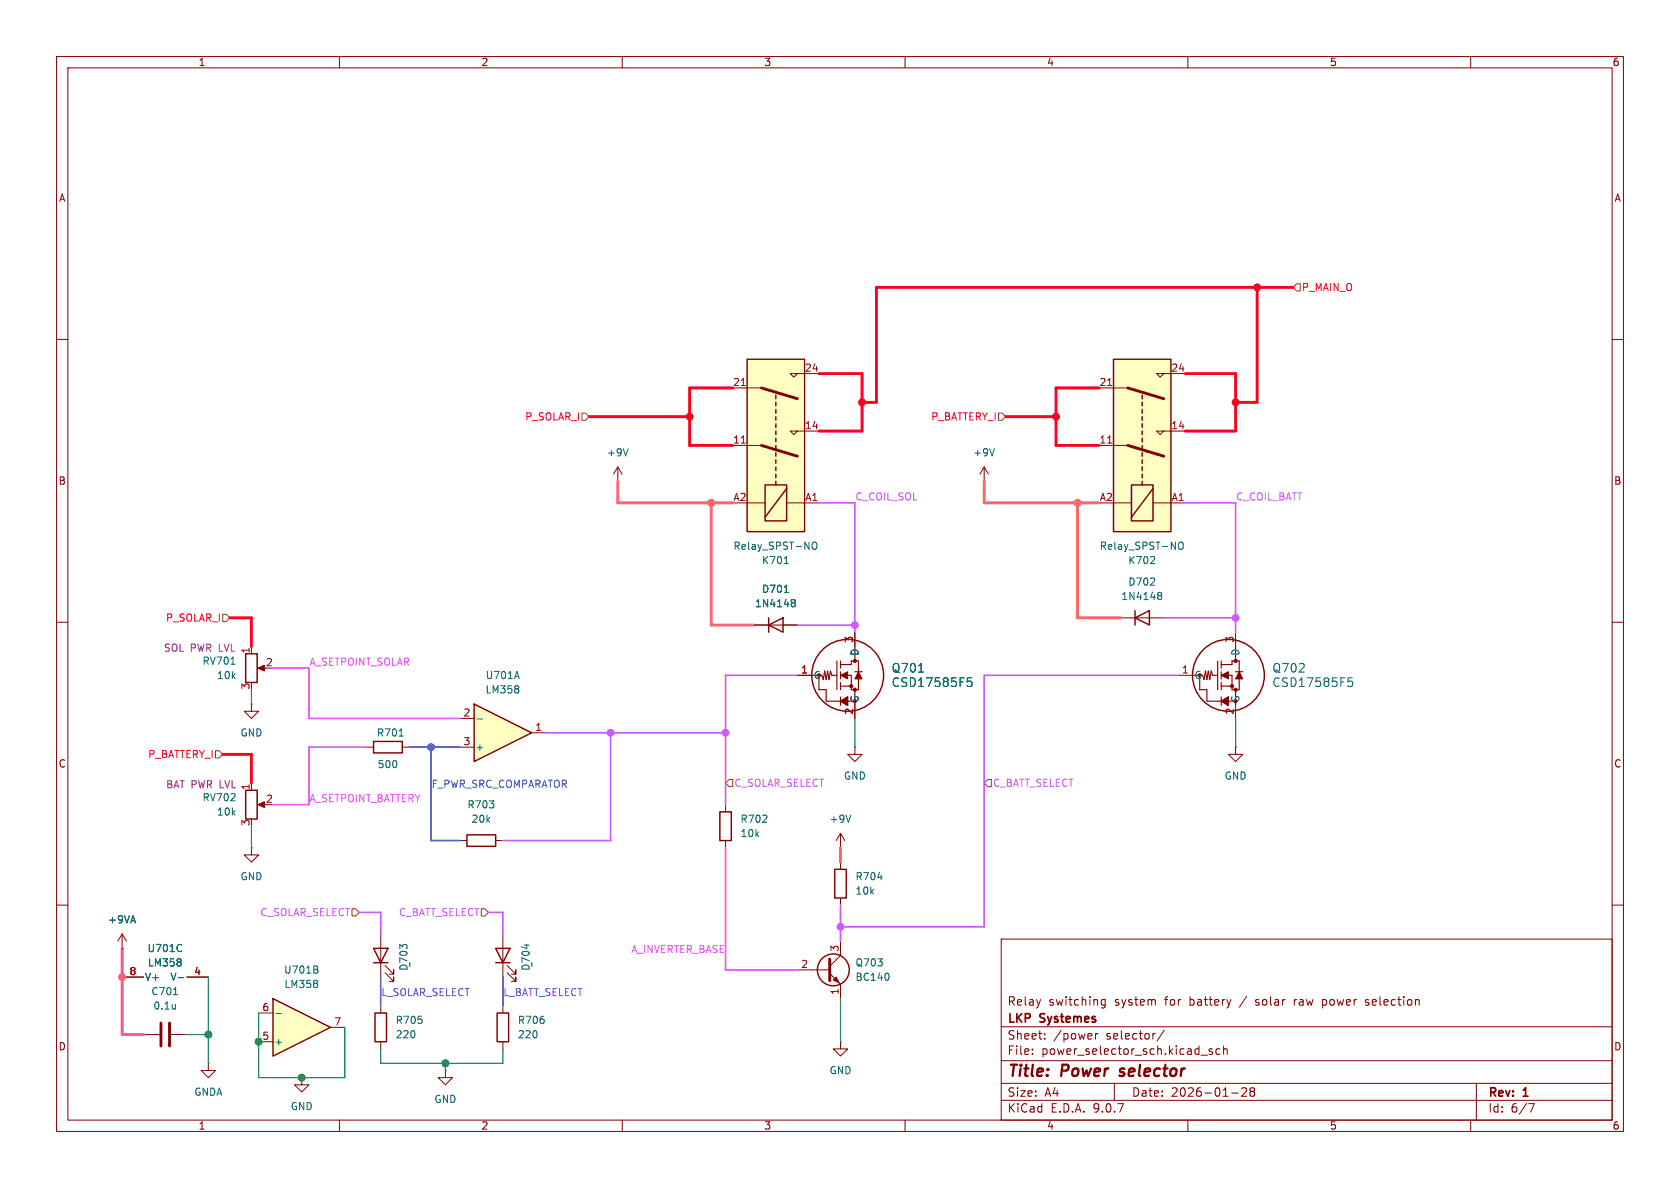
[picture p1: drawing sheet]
<svg xmlns="http://www.w3.org/2000/svg" width="297mm" height="210mm" viewBox="0 0 297 210" stroke-linecap="round" stroke-linejoin="round" font-family="sans-serif">
<g fill="none" stroke="#840000" stroke-width=".18">
<path d="M10 10h277v190h-277zM12 12h273v186h-273zM60 10v2M110 10v2M160 10v2M210 10v2M260 10v2M10 60h2M285 60h2M10 110h2M208.3 119.4h2.5M218.4 111.8v2.5"/>
<path d="M285 110h2M218.4 124.5v2.5M10 160h2M88.9 165.1v7.6M89.7 172l1.5 1.5v-.8v.8h-.8M89.7 170.7l1.5 1.5v-.7v.7h-.8M177 166h108v32h-108zM195.4 176.7v1.2l-.3 .3-.4-.1M195.4 176.8l-.4-.1-.3 .3v.4l.1 .2h.6M228.8 176.7v1M229 176.8l-.2 .2M233.8 177.6l.4 .1"/>
<path d="M233.8 176.7v1.5M234.2 176.7l-.4 .1M241.4 177.6l.4 .1M241.8 176.7l-.3 .1-.1 .1 .1 .2 .3 .1M285 160h2M53.3 190.5v1.3h1.3l-1.3 1.2-1.2-1.2h1.2M53.3 190.5h.1M60 198v2M110 198v2M160 198v2M177 194.5h108M177 191.5h108"/>
<path d="M177 187.5h108M177 181.5h108M182.5 186.3v.1M182.5 185.5v.1M184.7 183.6v.1M184.7 182.8v.1M193.7 182.7v1M194.1 182.7l-.3 .1-.1 .2M197 191.5v3M205.8 182.1l-1.3 2M210 198v2M212.3 186.5h1.2"/>
<path d="M214.3 185.5l-.3-.1-.3 .2 .1 .2 .5 .2v.3h-.6M215.7 185.5l-.5-.1-.2 .3v.4l.1 .2h.6M216.3 185.5l.2-.1 .4 .1 .1 .9M216.3 184.9v1.5M217.7 193.2h1.2M219.5 192.4l.6-.1 .2 .1 .1 .3-.9 1.1h.9M221.2 192.9l-.2-.2 .2-.4 .5 .1 .1 .2-.3 .3M221.2 192.9l-.2 .3v.5l.2 .1 .5-.1 .1-.2-.1-.4-.2-.2M221.2 192.9h.3M260 198v2M261 191.5v6.5M270.2 195.1h1l-.6 1.5"/>
</g>
<path d="M197.9 190.1l.2 .1M198.1 189l-.1 .3 .1 .1" fill="none" stroke="#840000" stroke-width=".4"/>
<g fill="none" stroke="#840000" stroke-width=".2">
<path d="M212.1 119.4v2.5h1.3v2.1h5M215.3 119.4h-.9l-.3-.8-.2 1.5-.3-1.5-.2 1.5-.3-1.5-.2 1.5M215.3 116.8v5.1M215.9 117.5h1.9v-.7h1.3v1.9M215.9 116.8v1.3M215.9 118.7v1.3M217.2 119.4h.6v2.5h1.3v-1.9M218.4 114.3v2.5M218.4 118.7h1.3M215.9 120.7v1.2M215.9 123.2v1.5M215.9 121.3h1.9"/>
<path d="M215.9 124l1.3-.8v1.5zM218.4 121.9v2.6"/>
</g>
<g fill="#840000" stroke="#840000" stroke-width=".18">
<path d="M215.9 124l1.3 .2z"/>
<path d="M215.9 124l1.3-.8v1.5z"/>
<path d="M215.9 119.4l1.3-.7v1.3z"/>
<path d="M219.1 118.7l.6 1.3h-1.3z"/>
<circle cx="217.8" cy="121.3" r=".28"/>
<circle cx="218.4" cy="116.8" r=".28"/>
<circle cx="218.4" cy="121.9" r=".28"/>
</g>
<g fill="none" stroke="#840000" stroke-width=".25">
<path d="M87.6 167.6h2.6l-1.3 2.6zM87.6 170.2h2.6"/>
<circle cx="217.2" cy="119.4" r="6.3"/>
</g>
<path d="M238.3 119.8h.8M238.3 120.5l.6-.1 .2 .3-.1 .6h-.7M93.1 166.9v.8" fill="none" stroke="#006464" stroke-width=".18"/>
<path d="M132.1 63.5h10.1v30.5h-10.1z" fill="#ffffc2"/>
<g fill="none" stroke="#840000" stroke-width=".25">
<path d="M132.1 63.5h10.1v30.5h-10.1zM137.2 69.9v.6M137.2 71.1v.7M137.2 72.4v.6M137.2 73.7v.6M137.2 74.9v.7M137.2 76.2v.6M137.2 77.5v.6M137.2 78.7v.7M135.3 85.7h3.8v6.4h-3.8zM137.2 80v.6M137.2 81.3v.6"/>
<path d="M137.2 82.6v.6M137.2 83.8v.7M137.2 85.1v.6M139.1 86.4l-3.8 5"/>
<circle cx="147.3" cy="171.4" r="2.82"/>
</g>
<path d="M129.5 78.7h5.1M129.5 68.6h5.1M141 76.2l-.7 .6-.6-.6h5.1M141 66l-.7 .7-.6-.7h5.1M132.1 88.9h3.2M139.1 88.9h5.7M141 171.5h5.7M146.7 172.1l1.9 1.9v2.5M148.6 166.4v2.5l-1.9 1.9M148.6 184.2v1.2h1.3l-1.3 1.3-1.3-1.3h1.3M148.6 184.2h.1" fill="none" stroke="#840000" stroke-width=".18"/>
<path d="M134.6 78.7l6.4 1.9M134.6 68.6l6.4 1.9M146.7 169.5v3.9" fill="none" stroke="#840000" stroke-width=".51"/>
<path d="M131.1 78.3h.7M131.1 68.2h.7" fill="none" stroke="#a90000" stroke-width=".18"/>
<path d="M138.6 99.6h.8M143.6 96l.3-.2a.43 .43 0 0 1 .5 .5v.4a.42 .42 0 0 1-.4 .4 .42 .42 0 0 1-.4-.4zM157 172.2l.2 .3-.2 .7" fill="none" stroke="#006464" stroke-width=".18"/>
<path d="M147.3 173.2l.5-.5 .5 1z" fill="#840000" stroke="#840000" stroke-width=".18"/>
<path d="M196.8 63.5h10.2v30.5h-10.2z" fill="#ffffc2"/>
<g fill="none" stroke="#840000" stroke-width=".25">
<path d="M196.8 63.5h10.2v30.5h-10.2zM201.9 69.9v.6M201.9 71.1v.7M201.9 72.4v.6M201.9 73.7v.6M201.9 74.9v.7M201.9 76.2v.6M201.9 77.5v.6M201.9 78.7v.7M200 85.7h3.8v6.4h-3.8zM201.9 80v.6M201.9 81.3v.6"/>
<path d="M201.9 82.6v.6M201.9 83.8v.7M201.9 85.1v.6M203.8 86.4l-3.8 5M135.9 110.5l2.5-1.3v2.6zM135.9 109.2v2.6M200.7 109.2l2.5-1.2v2.5zM200.7 108v2.5M82.5 147.6h5.1v2h-5.1zM127.3 143.5h2v5.1h-2zM147.6 153.7h2v5.1h-2z"/>
<circle cx="149.9" cy="119.4" r="6.3"/>
</g>
<g fill="none" stroke="#840000" stroke-width=".18">
<path d="M194.3 78.7h5.1M194.3 68.6h5.1M205.7 76.2l-.6 .6-.6-.6h5M205.7 66l-.6 .7-.6-.7h5M109.2 85.1h.1M109.2 82.6l-.7 1.2M109.2 82.6l.8 1.2M109.2 82.6v2.5M174 85.1h.1M174 82.6l-.8 1.2M174 82.6l.8 1.2M174 82.6v2.5"/>
<path d="M196.8 88.9h3.2M203.8 88.9h5.7M133.3 110.5h7.7M141 119.4h2.5M151.1 111.8v2.5M198.1 109.2h7.6M151.1 132.1v1.3h1.3l-1.3 1.2-1.2-1.2h1.2M151.1 132.1h.1M151.1 124.5v2.5M218.4 132.1v1.3h1.3l-1.3 1.2-1.2-1.2h1.2M218.4 132.1h.1M81.3 148.6h1.2"/>
<path d="M87.6 148.6h1.3M128.3 142.2v1.3M128.3 148.6v1.3M148.6 149.9h.1M148.6 147.3l-.8 1.3M148.6 147.3l.8 1.3M148.6 147.3v2.6M148.6 152.4v1.3M148.6 158.8v1.2"/>
</g>
<path d="M199.4 78.7l6.3 1.9M199.4 68.6l6.3 1.9" fill="none" stroke="#840000" stroke-width=".51"/>
<path d="M195.8 78.3h.7M195.8 68.2h.7" fill="none" stroke="#a90000" stroke-width=".18"/>
<g fill="none" stroke="#006464" stroke-width=".18">
<path d="M111 79.3l-.4 1.3M175.8 79.3l-.4 1.3M204 98.4l.1 .2v.3l-.7 .7h.7M208.5 95.9l.1-.1a.43 .43 0 0 1 .6 .5v.4a.42 .42 0 0 1-.4 .4 .42 .42 0 0 1-.5-.4v-.4zM138.6 104.7h.8M140 106.1l.4-.1 .1 .1 .1 .2-.2 .2M140 106.5h.1M140.1 106.5h.3M140.1 106.5l-.1 .1M140.4 106.5l.2 .3-.1 .3-.1 .2-.4-.1M162.4 118.8h.9M171 119.8h.8"/>
<path d="M204.8 105.2l.1 .1M204.8 104.8l.3-.1 .2 .1 .1 .2-.3 .3M204.9 105.3h.2M204.9 105.3h-.1M205.1 105.3l.3 .2-.1 .4-.2 .1-.3-.1M171 120.5l.5-.1 .3 .3-.1 .6h-.7M150.4 144.1l-.4 1.3M155.2 155.1h.8"/>
</g>
<g fill="none" stroke="#840000" stroke-width=".2">
<path d="M144.8 119.4v2.5h1.2v2.1h5.1M148 119.4h-.9l-.3-.8-.2 1.5-.3-1.5-.3 1.5-.2-1.5-.3 1.5M148 116.8v5.1M148.6 117.5h1.9v-.7h1.3v1.9M148.6 116.8v1.3M148.6 118.7v1.3M149.9 119.4h.6v2.5h1.3v-1.9M151.1 114.3v2.5M151.1 118.7h1.3M148.6 120.7v1.2M148.6 123.2v1.5M148.6 121.3h1.9"/>
<path d="M148.6 124l1.3-.8v1.5zM151.1 121.9v2.6"/>
</g>
<g fill="#840000" stroke="#840000" stroke-width=".18">
<path d="M148.6 124l1.3 .2z"/>
<path d="M148.6 124l1.3-.8v1.5z"/>
<path d="M148.6 119.4l1.3-.7v1.3z"/>
<path d="M151.8 118.7l.6 1.3h-1.3z"/>
<circle cx="150.5" cy="121.3" r=".28"/>
<circle cx="151.1" cy="116.8" r=".28"/>
<circle cx="151.1" cy="121.9" r=".28"/>
</g>
<path d="M83.8 124.5l10.2 5-10.2 5.1z" fill="#ffffc2"/>
<path d="M43.4 115.6h2.1v5.1h-2.1zM43.4 139.7h2.1v5.1h-2.1zM66 131.1h5.1v2h-5.1zM83.8 124.5l10.2 5-10.2 5.1zM66.3 179.1h2v5.1h-2zM87.9 179.1h2v5.1h-2z" fill="none" stroke="#840000" stroke-width=".25"/>
<g fill="none" stroke="#840000" stroke-width=".18">
<path d="M44.4 114.3v1.3M46 118.1h1M44.4 124.5v1.2h1.3l-1.3 1.3-1.2-1.3h1.2M44.4 124.5h.1M44.4 138.4v1.3M64.8 132.1h1.2M71.1 132.1h1.3M81.3 127h2.5M81.3 132.1h2.5M94 129.5h2.5M44.4 149.9v1.2h1.3l-1.3 1.3-1.2-1.3h1.2M44.4 149.9h.1"/>
<path d="M46 142.2h1M21.6 167.6h.1M21.6 172.7h3.8M21.6 165.1l-.8 1.3M21.6 165.1l.8 1.3M21.6 165.1v2.5M33 172.7h3.8M67.3 177.8v1.3M88.9 177.8v1.3M25.4 182.9h2.8M30.2 182.9h2.8M36.8 188v1.2h1.3l-1.3 1.3-1.2-1.3h1.2"/>
<path d="M36.8 188h.1M67.3 184.2v1.2M78.7 189.2v1.3h1.3l-1.3 1.3-1.2-1.3h1.2M78.7 189.2h.1M88.9 184.2v1.2"/>
</g>
<g fill="none" stroke="#006464" stroke-width=".18">
<path d="M40.8 117.4h.8M91.4 118.7l.4 1.3M70.6 130.1h.7M84.3 127.1h1M91.7 121.4v.3M91.7 121.9v.5M30.7 175.8h.7M31 177.5v.9M31 178.3h-.1M31.5 172.8h1M32 169.6v.3M32 170.2v.4"/>
<path d="M32 167l.1 .1M32.1 168.1l-.1 .1"/>
</g>
<g fill="#840000" stroke="#840000" stroke-width=".18">
<path d="M45.6 118.1l1.1-.5v1z"/>
<path d="M45.6 142.2l1.1-.5v1z"/>
</g>
<path d="M28.4 180.8v4.1M30 180.8v4.1" fill="none" stroke="#840000" stroke-width=".51"/>
<path d="M48.3 176.5l10.1 5.1-10.1 5.1z" fill="#ffffc2"/>
<path d="M48.3 176.5l10.1 5.1-10.1 5.1zM66 167.6h2.6l-1.3 2.6zM66 170.2h2.6" fill="none" stroke="#840000" stroke-width=".25"/>
<g fill="none" stroke="#840000" stroke-width=".18">
<path d="M133.3 110.5h2.6M138.4 110.5h2.6M141 119.4h2.5M151.1 111.8v2.5M151.1 124.5v2.5M21.6 167.6h.1M21.6 172.7h3.8M33 172.7h3.8M45.7 179.1h2.6M67.3 165.1v7.6M68.1 172l1.5 1.5v-.8v.8h-.8M68.1 170.7l1.5 1.5v-.7v.7h-.8"/>
<path d="M45.7 184.2h2.6M58.4 181.6h2.6"/>
</g>
<g fill="none" stroke="#006464" stroke-width=".18">
<path d="M138.6 104.7h.8M140 106.5h.1M140 106.1l.4-.1 .1 .1 .1 .2-.2 .2M140.1 106.5h.3M140.1 106.5l-.1 .1M140.4 106.5l.2 .3-.1 .3-.1 .2-.4-.1M162.4 118.8h.9M171 119.8h.8M171 120.5l.5-.1 .3 .3-.1 .6h-.7M31.5 172.8h1M32 169.6v.3M32 170.2v.4"/>
<path d="M32 167l.1 .1M32.1 168.1l-.1 .1M48.8 179.2h1M55.9 171.4l.3 .2v.3l-.2 .1M56 170.8l.2 .2-.2 .3M56.1 173.4v.3M56.1 174v.4"/>
</g>
<path d="M229.2 50.2h.7v1.2h-.7l-.6-.6zM102.9 73h.6l.6 .7-.6 .6h-.6zM176.5 73h.7l.6 .7-.6 .6h-.7zM39.4 108.6h.6l.6 .6-.6 .7h-.6zM38.1 132.7h.6l.7 .7-.7 .6h-.6zM128.9 137.8h.6v1.3h-.6l-.6-.7zM174.6 137.8h.7v1.3h-.7l-.6-.7zM62.2 160.7h.7l.6 .6-.6 .6h-.7zM85.1 160.7h.6l.7 .6-.7 .6h-.6z" fill="none" stroke="#725600" stroke-width=".18"/>
<path d="M44.4 121.9v2.6M151.1 127v5.1M218.4 127v5.1M44.4 146.1v3.8M36.8 172.7v15.3M45.7 179.1v11.4h15.3v-8.9M148.6 176.5v7.7M33 182.9h3.8M67.3 185.4v2.6h21.6v-2.6M78.7 188v1.2" fill="none" stroke="#009600" stroke-width=".2"/>
<path d="M144.8 88.9h6.3v22.9M209.5 88.9h8.9v22.9M141 119.4h-12.7v22.8M141 110.5h10.1M205.7 109.2h12.7M208.3 119.4h-34.3v44.4h-25.4M96.5 129.5h31.8M107.9 129.5v19.1h-19M63.5 161.3h3.8v3.8M86.4 161.3h2.5v3.8M148.6 160v6.4" fill="none" stroke="#ce5aff" stroke-width=".3"/>
<path d="M109.2 85.1v3.8h20.3M125.7 88.9v21.6h7.6M174 85.1v3.8h20.3M190.5 88.9v20.3h7.6M148.6 149.9v2.5" fill="none" stroke="#ff6866" stroke-width=".51"/>
<path d="M67.3 172.7v5.1M88.9 172.7v5.1" fill="none" stroke="#5f4aff" stroke-width=".3"/>
<path d="M222.2 50.8v20.3h-3.8M228.6 50.8h-73.7v20.3h-2.5M104.1 73.7h17.8M129.5 68.6h-7.6v10.1h7.6M144.8 66h7.6v10.2h-7.6M177.8 73.7h8.9M194.3 68.6h-7.6v10.1h7.6M209.5 66h8.9v10.2h-8.9M40.6 109.2h3.8v5.1M39.4 133.4h5v5" fill="none" stroke="#ff001a" stroke-width=".51"/>
<path d="M48.3 118.1h6.3v8.9h26.7M64.8 132.1h-10.2v10.1h-6.3M128.3 149.9v21.6h12.7" fill="none" stroke="#fd4dff" stroke-width=".3"/>
<path d="M72.4 132.1h8.9M76.2 132.1v16.5h5.1" fill="none" stroke="#0a52ff" stroke-width=".3"/>
<path d="M21.6 167.6v15.3h3.8" fill="none" stroke="#ff6283" stroke-width=".51"/>
<circle cx="21.6" cy="172.7" r=".61" fill="#ff6283" stroke="#ff6283" stroke-width=".18"/>
<g fill="#009600" stroke="#009600" stroke-width=".18">
<circle cx="36.8" cy="182.9" r=".61"/>
<circle cx="45.7" cy="184.1" r=".61"/>
<circle cx="53.3" cy="190.5" r=".61"/>
<circle cx="78.7" cy="188" r=".61"/>
</g>
<circle cx="76.2" cy="132.1" r=".61" fill="#0a52ff" stroke="#0a52ff" stroke-width=".18"/>
<g fill="#ff001a" stroke="#ff001a" stroke-width=".18">
<circle cx="152.4" cy="71.1" r=".61"/>
<circle cx="218.4" cy="71.1" r=".61"/>
<circle cx="186.7" cy="73.7" r=".61"/>
<circle cx="222.2" cy="50.8" r=".61"/>
<circle cx="121.9" cy="73.7" r=".61"/>
</g>
<g fill="#ff6866" stroke="#ff6866" stroke-width=".18">
<circle cx="190.5" cy="88.9" r=".61"/>
<circle cx="125.7" cy="88.9" r=".61"/>
</g>
<g fill="#ce5aff" stroke="#ce5aff" stroke-width=".18">
<circle cx="107.9" cy="129.5" r=".61"/>
<circle cx="151.1" cy="110.5" r=".61"/>
<circle cx="218.4" cy="109.2" r=".61"/>
<circle cx="128.3" cy="129.5" r=".61"/>
<circle cx="148.6" cy="163.8" r=".61"/>
</g>
<g font-size="2.8" fill="#840000">
<text x="178" y="190.9">Title:</text>
<text x="187.7" y="190.9">Power</text>
<text x="198.8" y="190.9">selector</text>
</g>
<g font-size="2.1" fill="#006464">
<text x="157.5" y="119.1">Q701</text>
<text x="224.8" y="119.1">Q702</text>
<text x="157.5" y="121.6">CSD17585F5</text>
<text x="224.8" y="121.6">CSD17585F5</text>
</g>
<g font-size="2.1" fill="#840000">
<text x="178" y="178">Relay</text>
<text x="185.4" y="178">switching</text>
<text x="197.1" y="178">system</text>
<text x="206.1" y="178">for</text>
<text x="210.6" y="178">battery</text>
<text x="219.6" y="178">/</text>
<text x="222.5" y="178">solar</text>
<text x="229.5" y="178">raw</text>
<text x="234.6" y="178">power</text>
<text x="242.4" y="178">selection</text>
<text x="178" y="184">Sheet:</text>
<text x="178" y="181.2">LKP</text>
<text x="184" y="181.2">Systemes</text>
<text x="186.2" y="184">/power</text>
<text x="195.6" y="184">selector/</text>
<text x="178" y="186.7">File:</text>
<text x="184.1" y="186.7">power_selector_sch.kicad_sch</text>
<text x="178" y="196.9">KiCad</text>
<text x="178" y="194.1">Size:</text>
<text x="184.7" y="194.1">A4</text>
<text x="185.7" y="196.9">E.D.A.</text>
<text x="193.3" y="196.9">9.0.7</text>
<text x="200" y="194.1">Date:</text>
<text x="207" y="194.1">2026-01-28</text>
<text x="263" y="194.3">Rev:</text>
<text x="263" y="196.9">Id:</text>
<text x="267.1" y="196.9">6/7</text>
<text x="269.4" y="194.3">1</text>
</g>
<g font-size="1.8" fill="#840000">
<text x="35" y="11.9">1</text>
<text x="85" y="11.9">2</text>
<text x="135" y="11.9">3</text>
<text x="185" y="11.9">4</text>
<text x="235" y="11.9">5</text>
<text x="285" y="11.9">6</text>
<text x="10.3" y="35.9">A</text>
<text x="285.3" y="35.9">A</text>
<text x="10.3" y="85.9">B</text>
<text x="285.3" y="85.9">B</text>
<text x="10.3" y="135.9">C</text>
<text x="285.3" y="135.9">C</text>
<text x="10.3" y="185.9">D</text>
<text x="285.3" y="185.9">D</text>
<text x="35" y="199.9">1</text>
<text x="85" y="199.9">2</text>
<text x="135" y="199.9">3</text>
<text x="185" y="199.9">4</text>
<text x="235" y="199.9">5</text>
<text x="285" y="199.9">6</text>
</g>
<g font-size="1.8" fill="#ff001a">
<text x="230.1" y="51.7">P_MAIN_O</text>
<text x="92.7" y="74.5">P_SOLAR_I</text>
<text x="164.5" y="74.5">P_BATTERY_I</text>
<text x="29.2" y="110.1">P_SOLAR_I</text>
<text x="26.1" y="134.2">P_BATTERY_I</text>
</g>
<g font-size="1.8" fill="#a90000">
<text x="142.2" y="65.8">24</text>
<text x="207" y="65.8">24</text>
<text x="129.5" y="68.3">21</text>
<text x="194.3" y="68.3">21</text>
<text x="142.2" y="75.9">14</text>
<text x="207" y="75.9">14</text>
<text x="129.5" y="78.5">11</text>
<text x="194.3" y="78.5">11</text>
<text x="129.6" y="88.6">A2</text>
<text x="142.3" y="88.6">A1</text>
<text x="194.3" y="88.6">A2</text>
<text x="207" y="88.6">A1</text>
<text x="150.9" y="113.7" transform="rotate(-90 150.9 113.7)">3</text>
<text x="218.2" y="113.7" transform="rotate(-90 218.2 113.7)">3</text>
<text x="44.2" y="115.6" transform="rotate(-90 44.2 115.6)">1</text>
<text x="46.9" y="117.9">2</text>
<text x="141.5" y="119.1">1</text>
<text x="208.8" y="119.1">1</text>
<text x="44.2" y="122" transform="rotate(-90 44.2 122)">3</text>
<text x="81.8" y="126.7">2</text>
<text x="81.8" y="131.8">3</text>
<text x="94.5" y="129.3">1</text>
<text x="150.9" y="126.4" transform="rotate(-90 150.9 126.4)">2</text>
<text x="218.2" y="126.4" transform="rotate(-90 218.2 126.4)">2</text>
<text x="44.2" y="139.8" transform="rotate(-90 44.2 139.8)">1</text>
<text x="46.9" y="142">2</text>
<text x="44.2" y="146.1" transform="rotate(-90 44.2 146.1)">3</text>
<text x="22.8" y="172.5">8</text>
<text x="34.2" y="172.5">4</text>
<text x="141.5" y="171.2">2</text>
<text x="148.3" y="168.3" transform="rotate(-90 148.3 168.3)">3</text>
<text x="46.3" y="178.8">6</text>
<text x="148.3" y="176" transform="rotate(-90 148.3 176)">1</text>
<text x="46.3" y="183.9">5</text>
<text x="59" y="181.4">7</text>
</g>
<g font-size="1.8" fill="#006464">
<text x="107.2" y="80.9">+9V</text>
<text x="172" y="80.9">+9V</text>
<text x="129.6" y="97.4">Relay_SPST-NO</text>
<text x="134.6" y="99.9">K701</text>
<text x="194.3" y="97.4">Relay_SPST-NO</text>
<text x="199.4" y="99.9">K702</text>
<text x="133.4" y="107.5">1N4148</text>
<text x="134.6" y="105">D701</text>
<text x="198.1" y="106.3">1N4148</text>
<text x="199.4" y="103.7">D702</text>
<text x="35.7" y="117.7">RV701</text>
<text x="152" y="116" transform="rotate(-90 152 116)">D</text>
<text x="219.3" y="116" transform="rotate(-90 219.3 116)">D</text>
<text x="38.2" y="120.2">10k</text>
<text x="85.7" y="122.8">LM358</text>
<text x="85.8" y="120.2">U701A</text>
<text x="143.8" y="120.2">G</text>
<text x="152" y="124.2" transform="rotate(-90 152 124.2)">S</text>
<text x="211.1" y="120.2">G</text>
<text x="219.3" y="124.2" transform="rotate(-90 219.3 124.2)">S</text>
<text x="42.4" y="130.4">GND</text>
<text x="66.5" y="130.4">R701</text>
<text x="66.7" y="136">500</text>
<text x="83.9" y="132.9">+</text>
<text x="35.7" y="141.8">RV702</text>
<text x="82.5" y="143.1">R703</text>
<text x="149.1" y="138">GND</text>
<text x="216.4" y="138">GND</text>
<text x="38.2" y="144.4">10k</text>
<text x="83.3" y="145.6">20k</text>
<text x="130.8" y="145.6">R702</text>
<text x="130.8" y="148.2">10k</text>
<text x="146.6" y="145.6">+9V</text>
<text x="42.4" y="155.8">GND</text>
<text x="151.1" y="155.8">R704</text>
<text x="151.1" y="158.3">10k</text>
<text x="19" y="163.4">+9VA</text>
<text x="25.5" y="173.6">V+</text>
<text x="26" y="168.5">U701C</text>
<text x="26.1" y="171">LM358</text>
<text x="30" y="173.6">V-</text>
<text x="50.1" y="172.3">U701B</text>
<text x="72.2" y="171.7" transform="rotate(-90 72.2 171.7)">D703</text>
<text x="73.3" y="171.1" transform="rotate(-90 73.3 171.1)">~</text>
<text x="93.8" y="171.7" transform="rotate(-90 93.8 171.7)">D704</text>
<text x="94.8" y="171.1" transform="rotate(-90 94.8 171.1)">~</text>
<text x="151.1" y="173.6">BC140</text>
<text x="151.1" y="171">Q703</text>
<text x="26.7" y="176.1">C701</text>
<text x="27" y="178.7">0.1u</text>
<text x="50.2" y="174.9">LM358</text>
<text x="48.4" y="185">+</text>
<text x="69.9" y="181.2">R705</text>
<text x="69.9" y="183.7">220</text>
<text x="91.4" y="181.2">R706</text>
<text x="91.4" y="183.7">220</text>
<text x="146.6" y="190.1">GND</text>
<text x="34.2" y="193.9">GNDA</text>
<text x="51.3" y="196.4">GND</text>
<text x="76.7" y="195.2">GND</text>
</g>
<g font-size="1.8" fill="#ce5aff">
<text x="151.1" y="88.6">C_COIL_SOL</text>
<text x="218.4" y="88.6">C_COIL_BATT</text>
<text x="129.7" y="139.3">C_SOLAR_SELECT</text>
<text x="175.5" y="139.3">C_BATT_SELECT</text>
<text x="45.9" y="162.2">C_SOLAR_SELECT</text>
<text x="70.4" y="162.2">C_BATT_SELECT</text>
</g>
<g font-size="1.8" fill="#840084">
<text x="28.9" y="115.4">SOL PWR LVL</text>
<text x="29.3" y="139.5">BAT PWR LVL</text>
</g>
<g font-size="1.8" fill="#fd4dff">
<text x="54.6" y="117.8">A_SETPOINT_SOLAR</text>
<text x="54.6" y="141.9">A_SETPOINT_BATTERY</text>
<text x="111.5" y="168.6">A_INVERTER_BASE</text>
</g>
<text font-size="1.8" fill="#0a52ff" x="76.2" y="139.4">F_PWR_SRC_COMPARATOR</text>
<g font-size="1.8" fill="#5f4aff">
<text x="67.3" y="176.2">L_SOLAR_SELECT</text>
<text x="88.9" y="176.2">L_BATT_SELECT</text>
</g>
</svg>
